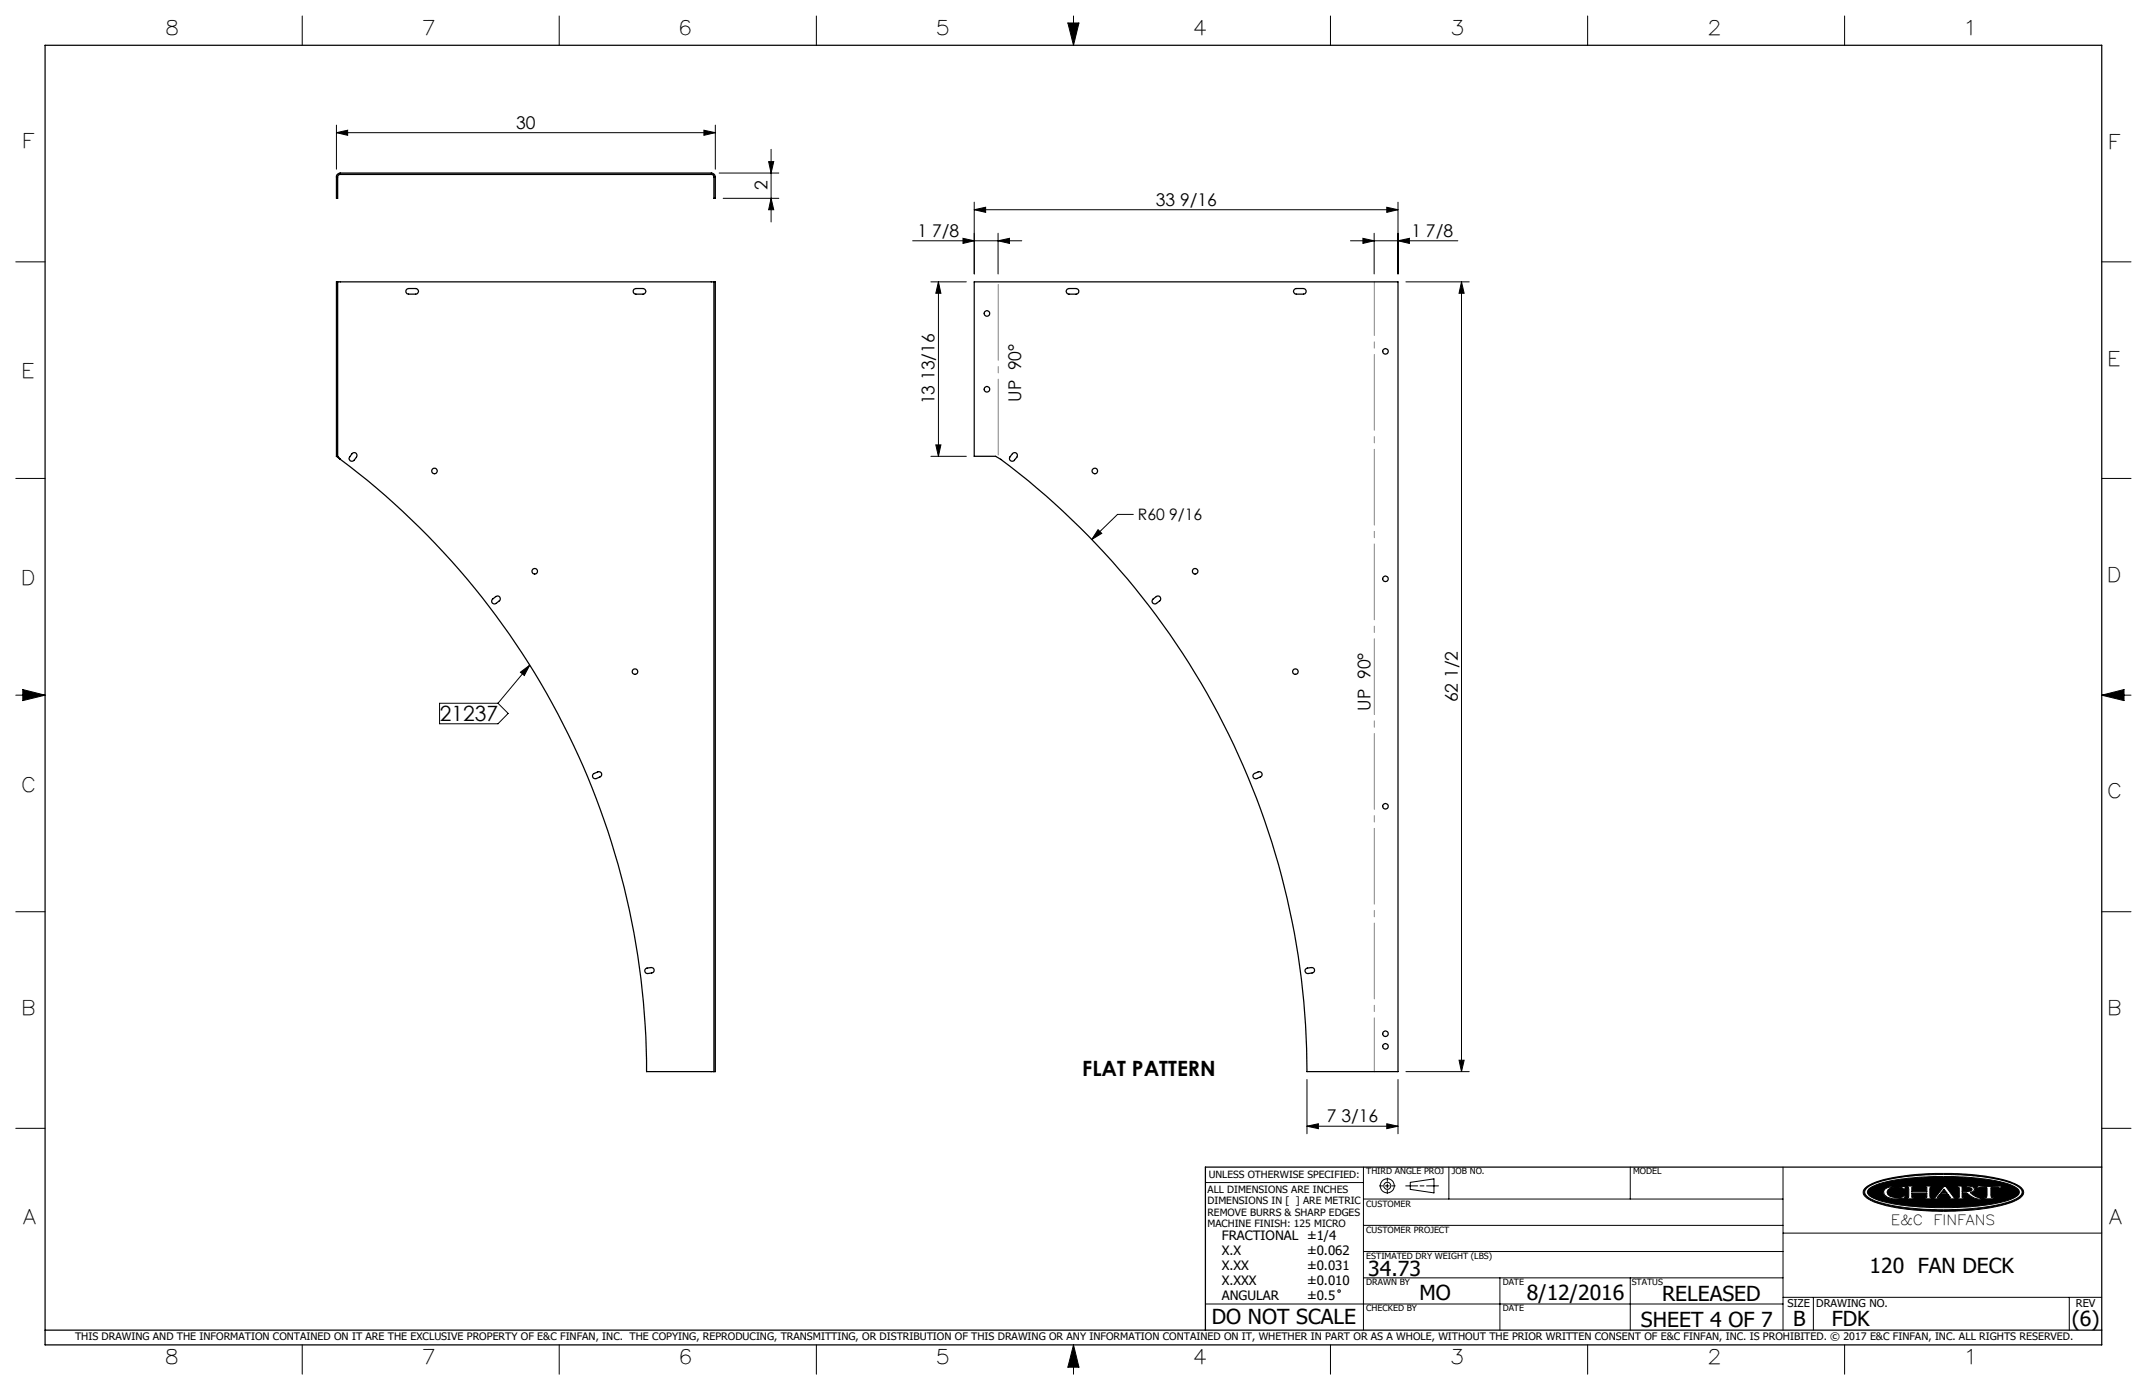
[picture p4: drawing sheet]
<svg xmlns="http://www.w3.org/2000/svg" width="432mm" height="279mm" viewBox="0 0 432 279" stroke-linecap="round" stroke-linejoin="round" font-family="sans-serif">
<g fill="none" stroke="#000" stroke-width=".2">
<path d="M60.8 3.2v5.9M112.5 3.2v5.9M164.2 3.2v5.9M214.8 4.6h2.2l-1.1 4.5zM215.9 3.2v5.9M267.6 3.2v5.9M319.3 3.2v5.9M371 3.2v5.9M67.7 26.7l2.2-.5v1zM67.7 25.2v8.8M67.7 26.7h76.2M141.6 26.2l2.3 .5-2.3 .5z"/>
<path d="M143.9 25.2v8.8M144.6 34.8h12M145.5 39.9h11.1M154.6 32.5h1l-.5 2.3zM155.1 30v14.6M155.1 39.9l.5 2.3h-1zM3.2 52.6h5.9M183.6 48.4h21.9M187.2 56.7h7.1M188.7 56.7l.5 2.2h-1zM188.7 56.7v35M193.7 47.9l2.2 .5-2.2 .5z"/>
<path d="M195.9 42.2l2.3-.5v1zM195.9 40.6v14.5M195.9 42.2h85.3M200.7 48.4l2.3-.5v1zM200.7 46.9v8.2M271.6 48.4h21.6M274.1 47.9l2.3 .5-2.3 .5zM276.4 46.9v8.2M278.9 41.7l2.3 .5-2.3 .5zM281.2 48.4l2.3-.5v1zM281.2 40.6v14.5M282.8 56.7h12.7"/>
<path d="M293.9 56.7v158.7M293.9 56.7l.6 2.2h-1.1zM422.7 52.6h5.9M3.2 96.2h5.9M187.2 91.7h7.1M188.2 89.4h1l-.5 2.3zM422.7 96.2h5.9M220.8 106.5l.8 .7-2 1.2zM227.9 103.4h-3.1l-5.2 5M3.2 139.7h5.9M4.6 138.6l4.5 1.1-4.5 1.1zM104.7 135.1l1.8-1.4-1.1 2.1z"/>
<path d="M106.5 133.7l-6.3 7.7M422.7 139.7h5.9M422.7 139.7l4.5-1.1v2.2zM88.4 141.4h11.8l2 2-2 2.1h-11.8zM3.2 183.3h5.9M422.7 183.3h5.9M262.9 217v10.9M281.2 217v10.9M282.8 215.4h12.7M293.4 213.1h1.1l-.6 2.3zM3.2 226.8h5.9M242.4 237.7h31.8"/>
<path d="M262.9 226.4l2.2-.5v1zM262.9 226.4h18.3M274.2 234.6v32.8M277.4 238.4h.7M278.6 238.4h.8M278.9 225.9l2.3 .5-2.3 .5zM279 236.8v.7M279 238v.8M279 239.3v.6M279.9 238.4h.7M282.7 238.4h2.4M283.6 237.7l4.8-.7v2.8l-4.8-.7z"/>
<path d="M285.6 238.4h.8M286.9 238.4h2.4M291.4 234.6v6.4M327.9 234.6v6.4M358.6 234.6v32.8M375.3 238.7a16.2 16.2 0 0 1 7.4-2.3 55.4 55.4 0 0 1 21.3 1.1l1.9 .8a1.36 1.36 0 0 1 1.1 1.1 1.36 1.36 0 0 1-.7 1.4 23 23 0 0 1-9.9 2.4l-.5 .1a53.3 53.3 0 0 1-18.2-1.4 4.1 4.1 0 0 1-3-2 1.17 1.17 0 0 1 .6-1.2zM375.4 238.9a12.3 12.3 0 0 1 6-2.1 59.4 59.4 0 0 1 22.1 .7 4.5 4.5 0 0 1 3.1 1.9 1.36 1.36 0 0 1-.9 1.5 27.8 27.8 0 0 1-10.4 2.1l-1.1 .1a48.8 48.8 0 0 1-17.3-1.8l-1.5-.9a.94 .94 0 0 1 0-1.5zM375.8 239a15.4 15.4 0 0 1 7.6-2.1l3.6-.3 3.3-.1a44.5 44.5 0 0 1 14.2 1.7l.8 .4a1.03 1.03 0 0 1 .8 1 1.03 1.03 0 0 1-.8 1 25.5 25.5 0 0 1-9.5 2l-5 .1a43.6 43.6 0 0 1-13.5-1.6l-1.3-.8a.79 .79 0 0 1-.2-1.3zM379 239.1a5 5 0 0 1 3.5-.6h.7l-.2 .6-.5-.4a3.4 3.4 0 0 0-2.8 .4l-.2 .5 .2 .5a3.1 3.1 0 0 0 2.8 .5l.4-.3h.3l-.2 .5-.7 .1a3.6 3.6 0 0 1-3.3-.8l-.2-.6zM383.5 238.4h1.6v.2l-.6 .1v.8h3v-.8l-.5-.1v-.2h1.5v.2l-.3 .1-.1 .4 .1 1.5v.1l.3 .1v.2h-1.5v-.2h.4l.1-.2v-.8h-3v.8l.1 .2h.5v.2h-1.6v-.2l.3-.1 .1-.1v-1.5v-.4l-.4-.1zM391 239l.6 .9h-1.3zM391 238.4h.3l1.7 2.3 .5 .1v.2h-1.6v-.2l.4-.1-.5-.6h-1.7l-.5 .7h.6v.2h-1.5v-.2l.5-.1z"/>
<path d="M393.6 238.4h2.3l.9 .2 .3 .4-.2 .5-.7 .2 1.2 .9 1.1 .2v.2a4.2 4.2 0 0 1-2.9-1.1l-1-.1v.9l.6 .1v.2h-1.6v-.2h.3l.2-.2v-1.8l-.5-.2zM394.6 238.6h.9l.9 .2 .2 .3-.2 .3-1.8 .1zM397.9 238.3l1 .2 3.7-.1-.3 .5h-.2l-.1-.2h-1.6l.1 1.9 .6 .2v.2h-2.2v-.2l.7-.2v-1.8l-1.6-.1-.2 .2h-.3zM402.1 238.9h.1M422.7 226.8h5.9M274.2 256.9h84.4M274.2 251.6h84.4M274.2 246.3h84.4M274.2 241h84.4M301.7 256.9v10.5M327.9 256.9v10.5M358.6 247.9h64.1"/>
<path d="M60.8 270.3v5.9M112.5 270.3v5.9M164.2 270.3v5.9M215.9 270.3v5.9M215.9 270.3l1.1 4.5h-2.2zM242.4 262.1h116.2M267.6 270.3v5.9M319.3 270.3v5.9M358.6 260.8h64.1M364.7 260.8v6.6M371 270.3v5.9M416.2 260.8v6.6"/>
<circle cx="279" cy="238.4" r=".71"/>
<circle cx="279" cy="238.4" r="1.41"/>
<circle cx="269.3" cy="259.5" r=".25"/>
</g>
<g fill="none" stroke="#000" stroke-width=".25">
<path d="M9.1 9.1h413.6v261.2h-413.6zM67.9 35l.4-.2h74.8a.85 .85 0 0 1 .8 .8v4.3h-.3v-4.3a.49 .49 0 0 0-.5-.5h-74.8l-.4 .4v4.4h-.2v-4.5zM67.9 56.7h75.7M67.9 56.7h-.2v35M67.9 56.7v35M81.8 58.2l.4-.2h1.4a.56 .56 0 0 1 .6 .6 .56 .56 0 0 1-.6 .5h-1.4a.57 .57 0 0 1-.5-.3 .57 .57 0 0 1 .1-.6zM127.5 58.2l.4-.2h1.4a.56 .56 0 0 1 .6 .6 .56 .56 0 0 1-.6 .5h-1.4a.57 .57 0 0 1-.5-.3 .57 .57 0 0 1 .1-.6zM143.6 56.7h.3v158.7h-.3M143.6 56.7v158.7M195.9 56.7h85.3v158.7h-18.3a153.7 153.7 0 0 0-61.6-123.1l-1.1-.6h-4.3zM214.6 58.2l.4-.2h1.4a.57 .57 0 0 1 .6 .6 .57 .57 0 0 1-.6 .5h-1.4a.57 .57 0 0 1-.5-.3 .57 .57 0 0 1 .1-.6zM260.3 58.2l.4-.2h1.4a.57 .57 0 0 1 .6 .6 .57 .57 0 0 1-.6 .5h-1.4a.57 .57 0 0 1-.5-.3 .57 .57 0 0 1 .1-.6z"/>
<path d="M67.7 91.7l.7 .6M67.7 91.7h.2M67.9 91.7l.5 .6M68.4 92.3a153.9 153.9 0 0 1 61.6 123.1h13.6M70.8 91.2a.56 .56 0 0 1 .8-.1 .56 .56 0 0 1 .1 .8l-.5 .6a.55 .55 0 0 1-.8 .1 .55 .55 0 0 1-.1-.8zM203.7 91.1a.57 .57 0 0 1 .8 .1 .57 .57 0 0 1 0 .7l-.5 .6a.55 .55 0 0 1-.8 .1 .55 .55 0 0 1-.1-.8zM99.1 120.4l.6-.5a.55 .55 0 0 1 .8 .1 .55 .55 0 0 1-.1 .8l-.6 .5a.55 .55 0 0 1-.8-.1 .55 .55 0 0 1 .1-.8zM231.8 120.5l.8-.6a.55 .55 0 0 1 .7 .1 .55 .55 0 0 1-.1 .8l-.6 .5a.55 .55 0 0 1-.7-.1 .55 .55 0 0 1-.1-.7zM119.4 155.5l.8-.3a.55 .55 0 0 1 .8 .2 .55 .55 0 0 1-.4 .8l-.7 .3a.56 .56 0 0 1-.7-.2 .56 .56 0 0 1 .2-.8zM252.2 155.5l.8-.3a.55 .55 0 0 1 .8 .2 .55 .55 0 0 1-.3 .8l-.7 .3a.56 .56 0 0 1-.7-.2 .56 .56 0 0 1 .1-.8zM129.9 194.7l1-.2a.55 .55 0 0 1 .7 .5 .55 .55 0 0 1-.5 .6l-.8 .1a.55 .55 0 0 1-.6-.4 .55 .55 0 0 1 .2-.6zM262.7 194.7l1-.2a.55 .55 0 0 1 .7 .5 .55 .55 0 0 1-.5 .6l-.8 .1a.56 .56 0 0 1-.6-.3 .56 .56 0 0 1 .2-.7z"/>
<path d="M422.7 234.6h-180.3v32.8M9.1 267.4h413.6"/>
<circle cx="198.5" cy="78.3" r=".55"/>
<circle cx="198.5" cy="63" r=".55"/>
<circle cx="278.6" cy="70.6" r=".55"/>
<circle cx="87.4" cy="94.7" r=".55"/>
<circle cx="220.2" cy="94.7" r=".55"/>
<circle cx="107.5" cy="114.8" r=".56"/>
<circle cx="240.4" cy="114.8" r=".56"/>
<circle cx="278.6" cy="116.4" r=".55"/>
<circle cx="127.7" cy="135" r=".56"/>
<circle cx="260.5" cy="135" r=".56"/>
<circle cx="278.6" cy="162.1" r=".55"/>
<circle cx="278.6" cy="207.8" r=".55"/>
<circle cx="278.6" cy="210.3" r=".55"/>
</g>
<g fill="#000">
<path d="M383.5 238.4v.2h.3l.1 .2v1.8l-.1 .1-.3 .1v.2h1.6v-.2h-.5l-.1-.2v-.8h3v.9l-.5 .1v.2h1.5v-.2l-.3-.1-.1-.2v-1.6l.1-.3h.3v-.2h-1.5v.2l.5 .1v.8h-3v-.8l.6-.1v-.2zM391 238.4l-1.8 2.3-.5 .1v.2h1.5v-.2h-.6l.5-.7h1.7l.5 .6-.4 .1v.2h1.6v-.2l-.5-.1-1.7-2.3zM393.6 238.4v.2l.5 .2v1.8l-.2 .2h-.3v.2h1.6v-.2l-.6-.1v-.9l1 .1a3.7 3.7 0 0 0 2.9 1.1v-.2a3.4 3.4 0 0 1-2.3-1.1 .68 .68 0 0 0 .8-.2 .68 .68 0 0 0 0-.8l-.7-.3zM397.9 238.3l-.4 .6h.3l.2-.2 1.6 .1v1.8l-.2 .2h-.5v.2h2.2v-.2h-.5l-.2-.3v-1.7l1.6-.1 .1 .2h.2l.3-.5-4 .1zM375.8 239a13.3 13.3 0 0 1 6.5-2l2.7-.3 3.8-.2 7.5 .2a24.3 24.3 0 0 1 9.1 2 1.01 1.01 0 0 1 .7 .9 1.01 1.01 0 0 1-.7 1 21.9 21.9 0 0 1-8.6 1.9l-3.9 .2h-4.1l-3.8-.2a21.2 21.2 0 0 1-8.8-2l-.4-.3-.2-.5zM379.1 239a1.04 1.04 0 0 0 .7 1.7 7 7 0 0 0 3.2 .1l.2-.5h-.3l-.5 .4a2.56 2.56 0 0 1-2.8-.8 1.28 1.28 0 0 1 1.4-1.3h.2a1.49 1.49 0 0 1 1.4 .2l.4 .3 .2-.6h-.6a4.7 4.7 0 0 0-3.5 .5zM375.3 238.7a17.5 17.5 0 0 1 7.8-2.4l5.1-.4h4.8a34.5 34.5 0 0 1 12.5 2.2l.4 .2a1.36 1.36 0 0 1 .9 2 9.1 9.1 0 0 1-5.1 2.2l-.4 .1a58.1 58.1 0 0 1-23.1-.6 5.6 5.6 0 0 1-3.4-1.9v-.8zM375.3 238.9a1.14 1.14 0 0 0 .6 1.9 24 24 0 0 0 9.3 2.1l4.6 .3 3.7-.1a33.7 33.7 0 0 0 11.9-2.1l.4-.2a1.19 1.19 0 0 0 .9-1.2 1.19 1.19 0 0 0-.9-1.1 21.6 21.6 0 0 0-8.8-2.1l-5.1-.3-4.7 .1a30.2 30.2 0 0 0-11.1 2.1z" fill-rule="evenodd"/>
<path d="M215.9 270.3l-1.1 4.5h2.2zM214.8 4.6h2.2l-1.1 4.5zM4.6 138.6l4.5 1.1-4.5 1.1zM422.7 139.7l4.5-1.1v2.2zM391 239l-.7 .9h1.3zM394.6 238.6v.9l1.7-.1a.38 .38 0 0 0 .3-.4 .38 .38 0 0 0-.5-.3z" fill-rule="evenodd"/>
</g>
<path d="M276.4 56.6v158.8" fill="none" stroke="#808080" stroke-width=".2" stroke-dasharray="15.2 1.3 1.3 1.3" stroke-dashoffset="4.4"/>
<path d="M200.8 56.6v35.4" fill="none" stroke="#808080" stroke-width=".2" stroke-dasharray="15.2 1.3 1.3 1.3" stroke-dashoffset="-.5"/>
<g fill="#000">
<path d="M220.8 106.5l.8 .7-2 1.2zM104.7 135.1l1.8-1.4-1.1 2.1z"/>
<path d="M141.6 26.2l2.3 .5-2.3 .5zM67.7 26.7l2.2-.5v1z"/>
<path d="M154.6 32.5h1l-.5 2.3zM155.1 39.9l.5 2.3h-1z"/>
<path d="M200.7 48.4l2.3-.5v1zM193.7 47.9l2.2 .5-2.2 .5z"/>
<path d="M274.1 47.9l2.3 .5-2.3 .5zM281.2 48.4l2.3-.5v1zM195.9 42.2l2.3-.5v1zM278.9 41.7l2.3 .5-2.3 .5zM262.9 226.4l2.2-.5v1zM278.9 225.9l2.3 .5-2.3 .5z"/>
<path d="M293.9 56.7l.6 2.2h-1.1zM293.4 213.1h1.1l-.6 2.3z"/>
<path d="M188.2 89.4h1l-.5 2.3zM188.7 56.7l.5 2.2h-1z"/>
</g>
<g font-size="4.2">
<text x="88.5" y="144.9">21237</text>
<text x="217.7" y="216.3">FLAT PATTERN</text>
<text x="275.2" y="256.5">34.73</text>
<text x="376" y="255.9">120 FAN DECK</text>
<text x="285.5" y="261.4">MO</text>
<text x="307.1" y="261.3">8/12/2016</text>
<text x="334.3" y="261.6">RELEASED</text>
<text x="243.7" y="266.1">DO NOT SCALE</text>
<text x="330" y="266.7">SHEET 4 OF 7</text>
<text x="360.6" y="266.5">B</text>
<text x="368.4" y="266.6">FDK</text>
<text x="416.7" y="266.5">(6)</text>
</g>
<g font-size="4">
<text x="33.6" y="7.1">8</text>
<text x="85.2" y="7.1">7</text>
<text x="137" y="7.1">6</text>
<text x="188.6" y="7.1">5</text>
<text x="240.3" y="7.1">4</text>
<text x="292.1" y="7.1">3</text>
<text x="343.8" y="7.1">2</text>
<text x="395.7" y="7.1">1</text>
<text x="4.9" y="29.8">F</text>
<text x="424.5" y="29.9">F</text>
<text x="4.8" y="76">E</text>
<text x="424.3" y="73.5">E</text>
<text x="4.7" y="117.7">D</text>
<text x="424.2" y="116.9">D</text>
<text x="4.7" y="159.3">C</text>
<text x="424.2" y="160.4">C</text>
<text x="4.8" y="204">B</text>
<text x="424.3" y="204">B</text>
<text x="4.8" y="246.1">A</text>
<text x="424.3" y="246">A</text>
<text x="33.6" y="274.3">8</text>
<text x="85.2" y="274.3">7</text>
<text x="137" y="274.3">6</text>
<text x="188.6" y="274.3">5</text>
<text x="240.3" y="274.3">4</text>
<text x="292.1" y="274.3">3</text>
<text x="343.8" y="274.3">2</text>
<text x="395.8" y="274.3">1</text>
</g>
<g font-size="3.5">
<text x="103.8" y="25.9">30</text>
<text x="154.3" y="38.3" transform="rotate(-90 154.3 38.3)">2</text>
<text x="232.4" y="41.4">33 9/16</text>
<text x="184.6" y="47.6">1 7/8</text>
<text x="283.9" y="47.6">1 7/8</text>
<text x="188" y="81.3" transform="rotate(-90 188 81.3)">13 13/16</text>
<text x="205.3" y="80.8" transform="rotate(-90 205.3 80.8)">UP 90°</text>
<text x="275.6" y="142.8" transform="rotate(-90 275.6 142.8)">UP 90°</text>
<text x="293.2" y="141.2" transform="rotate(-90 293.2 141.2)">62 1/2</text>
<text x="266.9" y="225.6">7 3/16</text>
</g>
<text font-size="3.2" x="228.8" y="104.6">R60 9/16</text>
<g font-size="2.8">
<text x="380.3" y="246.2">E&amp;C</text>
<text x="388.9" y="246.2">FINFANS</text>
</g>
<g font-size="2.6">
<text x="245.7" y="249.3">FRACTIONAL ±1/4</text>
<text x="245.7" y="252.3">X.X</text>
<text x="245.7" y="255.3">X.XX</text>
<text x="262.9" y="252.3">±0.062</text>
<text x="262.9" y="255.3">±0.031</text>
<text x="245.7" y="258.3">X.XXX</text>
<text x="245.7" y="261.3">ANGULAR</text>
<text x="262.9" y="258.3">±0.010</text>
<text x="262.9" y="261.3">±0.5</text>
</g>
<g font-size="2.2">
<text x="359.5" y="262.8">SIZE</text>
<text x="365.3" y="262.7">DRAWING NO.</text>
<text x="417.5" y="262.8">REV</text>
</g>
<text font-size="2.1" x="15.1" y="269.4">THIS DRAWING AND THE INFORMATION CONTAINED ON IT ARE THE EXCLUSIVE PROPERTY OF E&amp;C FINFAN, INC. THE COPYING, REPRODUCING, TRANSMITTING, OR DISTRIBUTION OF THIS DRAWING OR ANY INFORMATION CONTAINED ON IT, WHETHER IN PART OR AS A WHOLE, WITHOUT THE PRIOR WRITTEN CONSENT OF E&amp;C FINFAN, INC. IS PROHIBITED. © 2017 E&amp;C FINFAN, INC. ALL RIGHTS RESERVED.</text>
<g font-size="2">
<text x="242.9" y="239.8">ALL DIMENSIONS ARE INCHES</text>
<text x="243.1" y="236.8">UNLESS OTHERWISE SPECIFIED:</text>
<text x="242.9" y="242.1">DIMENSIONS IN [ ] ARE METRIC</text>
<text x="242.9" y="244.4">REMOVE BURRS &amp; SHARP EDGES</text>
<text x="242.9" y="246.7">MACHINE FINISH: 125 MICRO</text>
</g>
<g font-size="1.7">
<text x="274.8" y="236.1">THIRD ANGLE PROJ</text>
<text x="292" y="236.1">JOB NO.</text>
<text x="328.5" y="236.1">MODEL</text>
<text x="274.8" y="242.5">CUSTOMER</text>
<text x="274.8" y="247.8">CUSTOMER PROJECT</text>
<text x="274.8" y="253.1">ESTIMATED DRY WEIGHT (LBS)</text>
<text x="274.8" y="258.3">DRAWN BY</text>
<text x="274.8" y="263.6">CHECKED BY</text>
<text x="302.2" y="263.6">DATE</text>
<text x="302.2" y="258.3">DATE</text>
<text x="328.2" y="258.3">STATUS</text>
</g>
</svg>
